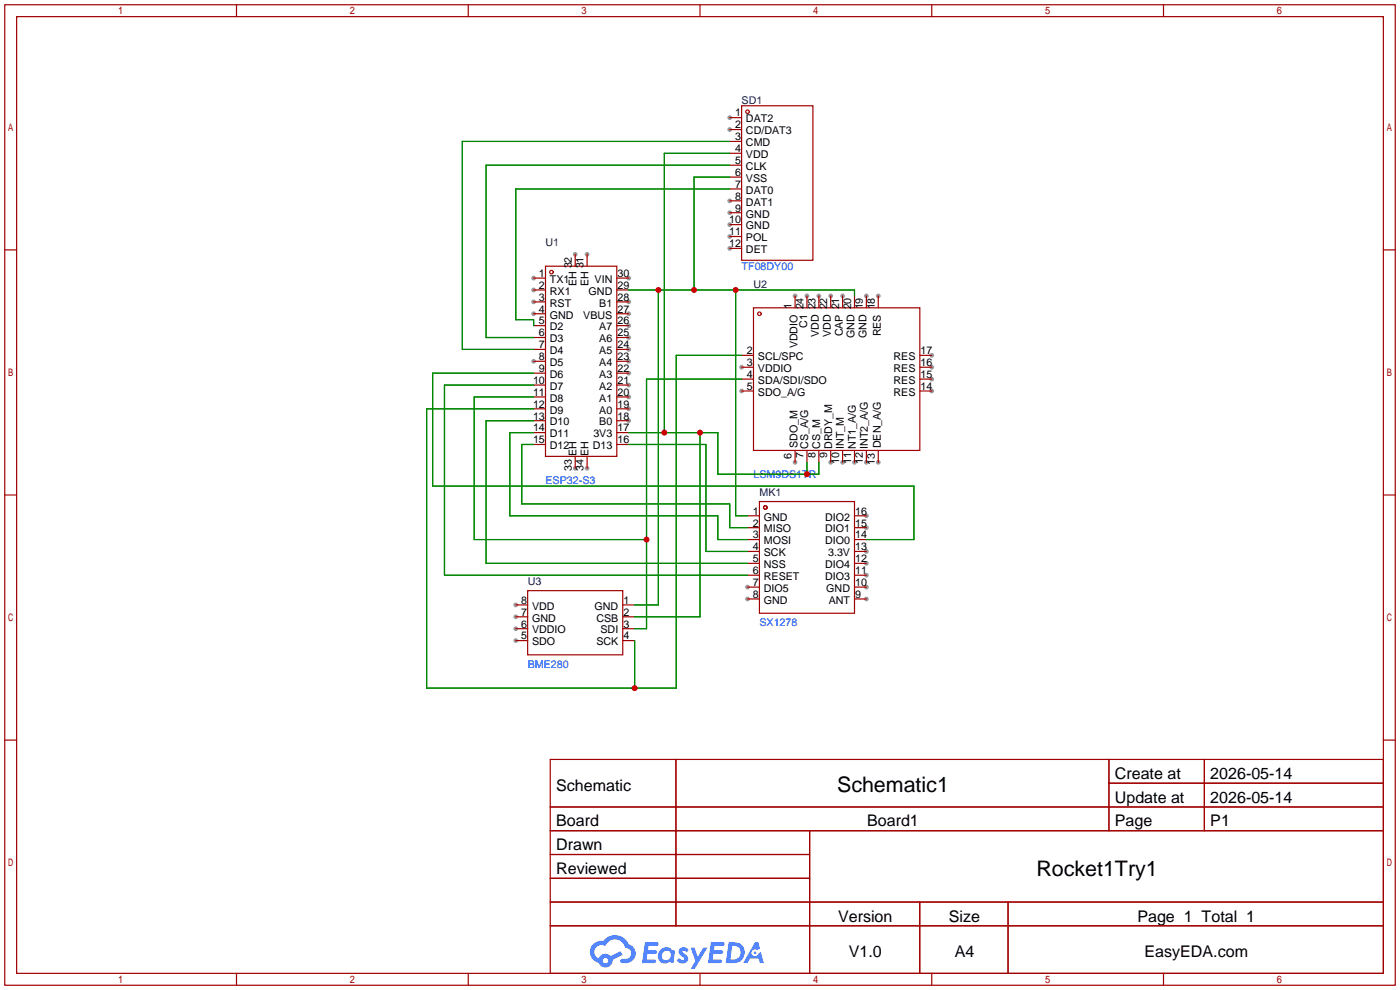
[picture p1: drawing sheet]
<svg xmlns="http://www.w3.org/2000/svg" width="299mm" height="212mm" viewBox="0 0 299 212" stroke-linecap="round" stroke-linejoin="round" font-family="sans-serif">
<g fill="#999">
<circle cx="114" cy="59.4" r=".51"/>
<circle cx="114" cy="62" r=".51"/>
<circle cx="114" cy="64.5" r=".51"/>
<circle cx="114" cy="67.1" r=".51"/>
<circle cx="114" cy="77.2" r=".51"/>
<circle cx="134.4" cy="89.9" r=".51"/>
<circle cx="134.4" cy="87.4" r=".51"/>
<circle cx="134.4" cy="84.8" r=".51"/>
<circle cx="134.4" cy="82.3" r=".51"/>
<circle cx="134.4" cy="79.8" r=".51"/>
<circle cx="134.4" cy="77.2" r=".51"/>
<circle cx="134.4" cy="74.7" r=".51"/>
<circle cx="134.4" cy="72.1" r=".51"/>
<circle cx="134.4" cy="69.6" r=".51"/>
<circle cx="134.4" cy="67.1" r=".51"/>
<circle cx="134.4" cy="64.5" r=".51"/>
<circle cx="134.4" cy="59.4" r=".51"/>
<circle cx="125.5" cy="54.4" r=".51"/>
<circle cx="122.9" cy="54.4" r=".51"/>
<circle cx="122.9" cy="100.1" r=".51"/>
<circle cx="125.5" cy="100.1" r=".51"/>
<circle cx="169.9" cy="63.2" r=".51"/>
<circle cx="158.5" cy="78.5" r=".51"/>
<circle cx="158.5" cy="83.6" r=".51"/>
<circle cx="169.9" cy="98.8" r=".51"/>
<circle cx="177.5" cy="98.8" r=".51"/>
<circle cx="180.1" cy="98.8" r=".51"/>
<circle cx="182.6" cy="98.8" r=".51"/>
<circle cx="185.2" cy="98.8" r=".51"/>
<circle cx="187.7" cy="98.8" r=".51"/>
<circle cx="199.1" cy="83.6" r=".51"/>
<circle cx="199.1" cy="81" r=".51"/>
<circle cx="199.1" cy="78.5" r=".51"/>
<circle cx="199.1" cy="75.9" r=".51"/>
<circle cx="187.7" cy="63.2" r=".51"/>
<circle cx="185.2" cy="63.2" r=".51"/>
<circle cx="180.1" cy="63.2" r=".51"/>
<circle cx="177.5" cy="63.2" r=".51"/>
<circle cx="175" cy="63.2" r=".51"/>
<circle cx="172.5" cy="63.2" r=".51"/>
<circle cx="110.2" cy="136.9" r=".51"/>
<circle cx="110.2" cy="134.4" r=".51"/>
<circle cx="110.2" cy="131.8" r=".51"/>
<circle cx="110.2" cy="129.3" r=".51"/>
<circle cx="156" cy="25.1" r=".51"/>
<circle cx="156" cy="27.7" r=".51"/>
<circle cx="156" cy="42.9" r=".51"/>
<circle cx="156" cy="45.5" r=".51"/>
<circle cx="156" cy="48" r=".51"/>
<circle cx="156" cy="50.5" r=".51"/>
<circle cx="156" cy="53.1" r=".51"/>
<circle cx="159.8" cy="125.5" r=".51"/>
<circle cx="159.8" cy="128" r=".51"/>
<circle cx="185.2" cy="128" r=".51"/>
<circle cx="185.2" cy="125.5" r=".51"/>
<circle cx="185.2" cy="122.9" r=".51"/>
<circle cx="185.2" cy="120.4" r=".51"/>
<circle cx="185.2" cy="117.9" r=".51"/>
<circle cx="185.2" cy="112.8" r=".51"/>
<circle cx="185.2" cy="110.2" r=".51"/>
</g>
<g fill="none" stroke="#a10000" stroke-width=".25">
<path d="M1 1h297.2v209.6h-297.2zM3.6 3.6h292.1v204.4h-292.1zM50.5 1v2.6M100.1 1v2.6M149.6 1v2.6M199.1 1v2.6M248.7 1v2.6M1 53.4h2.6M295.7 53.4h2.5M1 105.8h2.6M295.7 105.8h2.5M1 158.2h2.6"/>
<path d="M295.7 158.2h2.5M117.6 162.3h178.1v45.7h-178.1zM117.6 172.5h178.1M117.6 177.5h178.1M144.5 162.3v35.6M173 177.5v30.5M237 162.3v15.2M237 167.4h58.7M257.4 162.3v15.2M117.6 182.6h55.4M117.6 192.8h178.1M117.6 187.7h55.4"/>
<path d="M117.6 197.9h178.1M196.6 192.8v15.2M215.4 192.8v15.2M50.5 208v2.6M100.1 208v2.6M149.6 208v2.6M199.1 208v2.6M248.7 208v2.6"/>
</g>
<g fill="#5487ff">
<path d="M145.3 202.7a1.3 1.3 0 0 1 1.9 .3l-.4 .6a.54 .54 0 0 0-.9-.2l.1 .2a1.34 1.34 0 0 1 .9 1.8 1.47 1.47 0 0 1-2.3-.1l.5-.6 .8 .5a.31 .31 0 0 0 .4-.3 .31 .31 0 0 0-.3-.4 1.12 1.12 0 0 1-.7-1.8z"/>
<path d="M147.6 202.5h.9l.6 2 1.2-2h.9l-2.7 4.6h-.9l1-1.7z"/>
<path d="M137.8 201.4h1.7a1.31 1.31 0 0 1 1.2 .2 .4 .4 0 0 1-.3 .5l-1.8 .1-.1 .9h1.6a.4 .4 0 0 1 .4 .4 .4 .4 0 0 1-.5 .4h-1.6l-.2 1.2h1.4a.46 .46 0 0 1 .5 0 .46 .46 0 0 1 .1 .5l-.4 .2h-2.6z"/>
<path d="M151.9 201.4h1.7a1.32 1.32 0 0 1 1.2 .2 .39 .39 0 0 1-.3 .5l-1.8 .1-.1 .9h1.6a.4 .4 0 0 1 .4 .4 .4 .4 0 0 1-.4 .4h-1.7l-.2 1.2h1.4a.46 .46 0 0 1 .5 0 .46 .46 0 0 1 .1 .5l-.4 .2h-2.6z"/>
<path d="M161.3 201.4h.8l.3 1.3-.6 .4a.75 .75 0 0 0-1.1 .3 .75 .75 0 0 0 .5 1 .75 .75 0 0 0 .9-.7l.5-.2 .6 2.3h-.8l-.3-.9h-1.8l-.5 .9h-1z"/>
<path d="M155.7 201.4l-.6 4.4h1.5a2.27 2.27 0 0 0 2.6-2.2 2.27 2.27 0 0 0-2.7-2.2zM156.5 202.1a1.5 1.5 0 0 1 1.8 1.6 1.5 1.5 0 0 1-1.9 1.4h-.3z"/>
<path d="M141.2 203a1.6 1.6 0 0 0-.3 2.3 1.6 1.6 0 0 0 2.3 .2l.7 .3 .3-2.4-.1-.3-.5-.1a1.58 1.58 0 0 0-2.4 0zM141.8 203.5a.98 .98 0 0 1 1.6 .4 .98 .98 0 0 1-1.1 1.3 .94 .94 0 0 1-.9-.7 .94 .94 0 0 1 .4-1z"/>
<path d="M126.8 201.8a2.37 2.37 0 0 0 1.1 4 1.54 1.54 0 0 0 1.8 1 1.54 1.54 0 0 0 1.2-1.6l2.2-1.1-.5-.8-2 1a1.57 1.57 0 0 0-2.7 .5 1.5 1.5 0 0 1-.7-2.1 1.5 1.5 0 0 1 2.2-.5 2.23 2.23 0 0 1 2.3-1.4 2.23 2.23 0 0 1 2 1.8 1.16 1.16 0 0 1 1.2 1.1 1.16 1.16 0 0 1-1.1 1.2h-.7a.47 .47 0 0 0-.5 .4 .47 .47 0 0 0 .4 .5 2.17 2.17 0 0 0 2.5-.9 2.17 2.17 0 0 0-.3-2.7l-.8-.4a3.2 3.2 0 0 0-5.5-.7l-1.1 .1zM128.8 205.3a.6 .6 0 0 1 1.2 0 .6 .6 0 0 1-1.2 0z"/>
<circle cx="161.4" cy="203.6" r=".28"/>
</g>
<g fill="none" stroke="#a10000" stroke-width=".25">
<path d="M156 25.1h2.5M156 27.7h2.5M156 30.2h2.5M156 32.8h2.5M156 35.3h2.5M156 37.8h2.5M158.5 22.6h15.2v33h-15.2zM114 59.4h2.6M116.6 56.9h15.2v40.6h-15.2zM122.9 54.4v2.5M125.5 54.4v2.5M131.8 59.4h2.6"/>
<path d="M156 40.4h2.5M156 42.9h2.5M156 45.5h2.5M156 48h2.5M156 50.5h2.5M156 53.1h2.5M114 62h2.6M114 64.5h2.6M114 67.1h2.6M114 69.6h2.6M114 72.1h2.6M114 74.7h2.6"/>
<path d="M114 77.2h2.6M114 79.8h2.6M131.8 62h2.6M131.8 64.5h2.6M131.8 67.1h2.6M131.8 69.6h2.6M131.8 72.1h2.6M131.8 74.7h2.6M131.8 77.2h2.6M131.8 79.8h2.6M158.5 75.9h2.5M158.5 78.5h2.5"/>
<path d="M161 65.8h35.6v30.5h-35.6zM169.9 63.2v2.6M172.5 63.2v2.6M175 63.2v2.6M177.5 63.2v2.6M180.1 63.2v2.6M182.6 63.2v2.6M185.2 63.2v2.6M187.7 63.2v2.6M196.6 75.9h2.5M196.6 78.5h2.5M114 82.3h2.6"/>
<path d="M114 84.8h2.6M114 87.4h2.6M114 89.9h2.6M114 92.5h2.6M114 95h2.6M122.9 97.5v2.6M125.5 97.5v2.6M131.8 82.3h2.6M131.8 84.8h2.6M131.8 87.4h2.6M131.8 89.9h2.6M131.8 92.5h2.6"/>
<path d="M131.8 95h2.6M158.5 81h2.5M158.5 83.6h2.5M169.9 96.3v2.5M172.5 96.3v2.5M175 96.3v2.5M177.5 96.3v2.5M180.1 96.3v2.5M182.6 96.3v2.5M185.2 96.3v2.5M187.7 96.3v2.5M196.6 81h2.5"/>
<path d="M196.6 83.6h2.5M159.8 110.2h2.5M159.8 112.8h2.5M159.8 115.3h2.5M159.8 117.9h2.5M162.3 107.2h20.3v23.9h-20.3zM182.6 110.2h2.6M182.6 112.8h2.6M182.6 115.3h2.6M182.6 117.9h2.6M110.2 129.3h2.6M110.2 131.8h2.6"/>
<path d="M110.2 134.4h2.6M110.2 136.9h2.6M112.8 126.2h20.3v13.8h-20.3zM133.1 129.3h2.5M133.1 131.8h2.5M133.1 134.4h2.5M133.1 136.9h2.5M159.8 120.4h2.5M159.8 122.9h2.5M159.8 125.5h2.5M159.8 128h2.5M182.6 120.4h2.6"/>
<path d="M182.6 122.9h2.6M182.6 125.5h2.6M182.6 128h2.6"/>
<circle cx="159.8" cy="23.9" r=".38"/>
<circle cx="117.9" cy="58.2" r=".38"/>
<circle cx="162.3" cy="67.1" r=".38"/>
<circle cx="163.6" cy="108.5" r=".38"/>
</g>
<g fill="none" stroke="#008700" stroke-width=".25">
<path d="M156 32.8h-14v59.7M156 35.3h-52.1v36.8h10.1M156 37.8h-7.7v24.2M156 30.2h-57.2v44.5h15.2M156 40.4h-45.8v27.9h3.8v1.3M114 79.8h-21.5v24.1h102.8v11.4h-10.1M134.4 62h48.2v1.2M140.7 62v67.3h-5.1M157.2 62v48.2h2.6M158.5 75.9h-14v71.2h-53.3v-59.7h22.8M114 84.8h-12.7v30.5h36.9M114 92.5h-5v17.7h44.4v5.1h6.4"/>
<path d="M114 95h-2.5v12.7h44.5v5.1h3.8M114 89.9h-10.1v30.5h55.9M114 82.3h-19v40.6h64.8M134.4 92.5h19v8.8h21.6v-2.5M134.4 95h16.5v22.9h8.9M149.6 92.5v39.3h-14M158.5 81h-20.3v53.4h-2.6M172.5 98.8v2.5M135.6 136.9v10.2"/>
</g>
<g fill="#c00">
<circle cx="138.2" cy="115.3" r=".63"/>
<circle cx="135.6" cy="147.1" r=".63"/>
<circle cx="172.5" cy="101.3" r=".63"/>
<circle cx="149.6" cy="92.5" r=".63"/>
<circle cx="142" cy="92.5" r=".63"/>
<circle cx="148.3" cy="62" r=".63"/>
<circle cx="157.2" cy="62" r=".63"/>
<circle cx="140.7" cy="62" r=".63"/>
</g>
<g font-size="4.6">
<text x="178.9" y="169.3">Schematic1</text>
<text x="221.5" y="187.1">Rocket1Try1</text>
</g>
<g font-size="3.4">
<text x="238.3" y="166.5">Create at</text>
<text x="258.7" y="166.5">2026-05-14</text>
<text x="118.9" y="169">Schematic</text>
<text x="238.3" y="171.6">Update at</text>
<text x="258.7" y="171.6">2026-05-14</text>
<text x="118.9" y="176.6">Board</text>
<text x="185.3" y="176.6">Board1</text>
<text x="238.3" y="176.6">Page</text>
<text x="258.7" y="176.6">P1</text>
<text x="118.9" y="181.7">Drawn</text>
<text x="118.9" y="186.8">Reviewed</text>
<text x="179.1" y="197">Version</text>
<text x="202.8" y="197">Size</text>
<text x="243.1" y="197">Page 1 Total 1</text>
<text x="181.4" y="204.6">V1.0</text>
<text x="204" y="204.6">A4</text>
<text x="244.6" y="204.6">EasyEDA.com</text>
</g>
<g font-size="2.3" fill="#000080">
<text x="158.5" y="22.1">SD1</text>
<text x="116.6" y="52.6">U1</text>
<text x="161" y="61.5">U2</text>
<text x="162.3" y="105.9">MK1</text>
<text x="112.8" y="125">U3</text>
</g>
<g font-size="2.3">
<text x="157.1" y="24.9">1</text>
<text x="157.1" y="27.4">2</text>
<text x="157.1" y="30">3</text>
<text x="159.4" y="26.2">DAT2</text>
<text x="159.4" y="28.7">CD/DAT3</text>
<text x="157.1" y="32.5">4</text>
<text x="157.1" y="35.1">5</text>
<text x="159.4" y="31.2">CMD</text>
<text x="159.4" y="33.8">VDD</text>
<text x="157.1" y="37.6">6</text>
<text x="157.1" y="40.1">7</text>
<text x="159.4" y="36.3">CLK</text>
<text x="159.4" y="38.9">VSS</text>
<text x="159.4" y="41.4">DAT0</text>
<text x="155.8" y="47.8">10</text>
<text x="157.1" y="42.7">8</text>
<text x="157.1" y="45.2">9</text>
<text x="159.4" y="43.9">DAT1</text>
<text x="159.4" y="46.5">GND</text>
<text x="155.8" y="50.3">11</text>
<text x="155.8" y="52.8">12</text>
<text x="159.4" y="49">GND</text>
<text x="159.4" y="51.6">POL</text>
<text x="115.2" y="59.2">1</text>
<text x="122.2" y="57.4" transform="rotate(-90 122.2 57.4)">32</text>
<text x="124.7" y="57.4" transform="rotate(-90 124.7 57.4)">31</text>
<text x="132" y="59.2">30</text>
<text x="159.4" y="54.1">DET</text>
<text x="115.2" y="61.7">2</text>
<text x="115.2" y="64.3">3</text>
<text x="117.5" y="60.5">TX1</text>
<text x="117.5" y="63">RX1</text>
<text x="117.5" y="65.5">RST</text>
<text x="123.2" y="61.1" transform="rotate(-90 123.2 61.1)">EH</text>
<text x="125.8" y="61.1" transform="rotate(-90 125.8 61.1)">EH</text>
<text x="125.8" y="63">GND</text>
<text x="127.1" y="60.5">VIN</text>
<text x="128.1" y="65.5">B1</text>
<text x="132" y="64.3">28</text>
<text x="132" y="61.7">29</text>
<text x="115.2" y="66.8">4</text>
<text x="115.2" y="69.3">5</text>
<text x="115.2" y="71.9">6</text>
<text x="117.5" y="68.1">GND</text>
<text x="117.5" y="70.6">D2</text>
<text x="124.7" y="68.1">VBUS</text>
<text x="128.1" y="70.6">A7</text>
<text x="132" y="71.9">25</text>
<text x="132" y="69.3">26</text>
<text x="132" y="66.8">27</text>
<text x="169.2" y="66.1" transform="rotate(-90 169.2 66.1)">1</text>
<text x="171.7" y="66.1" transform="rotate(-90 171.7 66.1)">24</text>
<text x="172.5" y="70.1" transform="rotate(-90 172.5 70.1)">C1</text>
<text x="174.3" y="66.1" transform="rotate(-90 174.3 66.1)">23</text>
<text x="176.8" y="66.1" transform="rotate(-90 176.8 66.1)">22</text>
<text x="179.4" y="66.1" transform="rotate(-90 179.4 66.1)">21</text>
<text x="180.1" y="71.9" transform="rotate(-90 180.1 71.9)">CAP</text>
<text x="181.9" y="66.1" transform="rotate(-90 181.9 66.1)">20</text>
<text x="184.4" y="66.1" transform="rotate(-90 184.4 66.1)">19</text>
<text x="187" y="66.1" transform="rotate(-90 187 66.1)">18</text>
<text x="188.2" y="71.9" transform="rotate(-90 188.2 71.9)">RES</text>
<text x="115.2" y="74.4">7</text>
<text x="115.2" y="77">8</text>
<text x="117.5" y="73.2">D3</text>
<text x="117.5" y="75.7">D4</text>
<text x="128.1" y="75.7">A5</text>
<text x="128.1" y="73.2">A6</text>
<text x="132" y="77">23</text>
<text x="132" y="74.4">24</text>
<text x="159.6" y="75.7">2</text>
<text x="162" y="77">SCL/SPC</text>
<text x="170.5" y="74.5" transform="rotate(-90 170.5 74.5)">VDDIO</text>
<text x="175" y="72" transform="rotate(-90 175 72)">VDD</text>
<text x="177.6" y="72" transform="rotate(-90 177.6 72)">VDD</text>
<text x="182.7" y="72.3" transform="rotate(-90 182.7 72.3)">GND</text>
<text x="185.2" y="72.3" transform="rotate(-90 185.2 72.3)">GND</text>
<text x="191" y="77">RES</text>
<text x="196.7" y="75.7">17</text>
<text x="113.9" y="82">10</text>
<text x="115.2" y="79.5">9</text>
<text x="117.5" y="78.2">D5</text>
<text x="117.5" y="80.8">D6</text>
<text x="117.5" y="83.3">D7</text>
<text x="128.1" y="83.3">A2</text>
<text x="128.1" y="80.8">A3</text>
<text x="128.1" y="78.2">A4</text>
<text x="132" y="82">21</text>
<text x="132" y="79.5">22</text>
<text x="159.6" y="78.2">3</text>
<text x="159.6" y="80.8">4</text>
<text x="159.6" y="83.3">5</text>
<text x="162" y="79.5">VDDIO</text>
<text x="162" y="82">SDA/SDI/SDO</text>
<text x="191" y="82">RES</text>
<text x="191" y="79.5">RES</text>
<text x="196.7" y="83.3">14</text>
<text x="196.7" y="80.8">15</text>
<text x="196.7" y="78.2">16</text>
<text x="113.9" y="84.6">11</text>
<text x="113.9" y="87.1">12</text>
<text x="113.9" y="89.7">13</text>
<text x="117.5" y="85.9">D8</text>
<text x="117.5" y="88.4">D9</text>
<text x="128.1" y="88.4">A0</text>
<text x="128.1" y="85.9">A1</text>
<text x="132" y="89.7">18</text>
<text x="132" y="87.1">19</text>
<text x="132" y="84.6">20</text>
<text x="162" y="84.6">SDO_A/G</text>
<text x="191" y="84.6">RES</text>
<text x="113.9" y="92.2">14</text>
<text x="113.9" y="94.7">15</text>
<text x="117.5" y="90.9">D10</text>
<text x="117.5" y="93.5">D11</text>
<text x="126.8" y="93.5">3V3</text>
<text x="128.1" y="90.9">B0</text>
<text x="132" y="94.7">16</text>
<text x="132" y="92.2">17</text>
<text x="170.5" y="95.8" transform="rotate(-90 170.5 95.8)">SDO_M</text>
<text x="172.7" y="96" transform="rotate(-90 172.7 96)">CS_A/G</text>
<text x="175.3" y="96" transform="rotate(-90 175.3 96)">CS_M</text>
<text x="177.8" y="96" transform="rotate(-90 177.8 96)">DRDY_M</text>
<text x="180.4" y="96" transform="rotate(-90 180.4 96)">INT_M</text>
<text x="182.9" y="96" transform="rotate(-90 182.9 96)">NT1_A/G</text>
<text x="185.4" y="96" transform="rotate(-90 185.4 96)">INT2_A/G</text>
<text x="188.2" y="95.8" transform="rotate(-90 188.2 95.8)">DEN_A/G</text>
<text x="117.5" y="96">D12</text>
<text x="122.2" y="100.6" transform="rotate(-90 122.2 100.6)">33</text>
<text x="123.2" y="97.5" transform="rotate(-90 123.2 97.5)">EH</text>
<text x="124.7" y="100.6" transform="rotate(-90 124.7 100.6)">34</text>
<text x="125.8" y="97.5" transform="rotate(-90 125.8 97.5)">EH</text>
<text x="126.7" y="96">D13</text>
<text x="169.2" y="98.1" transform="rotate(-90 169.2 98.1)">6</text>
<text x="171.7" y="97.9" transform="rotate(-90 171.7 97.9)">7</text>
<text x="174.3" y="97.9" transform="rotate(-90 174.3 97.9)">8</text>
<text x="176.8" y="97.9" transform="rotate(-90 176.8 97.9)">9</text>
<text x="179.4" y="99.2" transform="rotate(-90 179.4 99.2)">10</text>
<text x="181.9" y="99.2" transform="rotate(-90 181.9 99.2)">11</text>
<text x="184.4" y="99.2" transform="rotate(-90 184.4 99.2)">12</text>
<text x="187" y="99.4" transform="rotate(-90 187 99.4)">13</text>
<text x="160.9" y="110">1</text>
<text x="160.9" y="112.5">2</text>
<text x="163.2" y="111.3">GND</text>
<text x="163.2" y="113.8">MISO</text>
<text x="176.3" y="113.8">DIO1</text>
<text x="176.3" y="111.3">DIO2</text>
<text x="182.8" y="112.5">15</text>
<text x="182.8" y="110">16</text>
<text x="160.9" y="115.1">3</text>
<text x="160.9" y="117.6">4</text>
<text x="163.2" y="116.3">MOSI</text>
<text x="163.2" y="118.9">SCK</text>
<text x="176.3" y="116.3">DIO0</text>
<text x="177" y="118.9">3.3V</text>
<text x="182.8" y="117.6">13</text>
<text x="182.8" y="115.1">14</text>
<text x="160.9" y="120.1">5</text>
<text x="160.9" y="122.7">6</text>
<text x="160.9" y="125.2">7</text>
<text x="163.2" y="121.4">NSS</text>
<text x="163.2" y="124">RESET</text>
<text x="176.3" y="124">DIO3</text>
<text x="176.3" y="121.4">DIO4</text>
<text x="182.8" y="125.2">10</text>
<text x="182.8" y="122.7">11</text>
<text x="182.8" y="120.1">12</text>
<text x="111.4" y="131.6">7</text>
<text x="111.4" y="129">8</text>
<text x="113.7" y="130.3">VDD</text>
<text x="127.1" y="130.3">GND</text>
<text x="133.2" y="129">1</text>
<text x="133.2" y="131.6">2</text>
<text x="160.9" y="127.8">8</text>
<text x="163.2" y="126.5">DIO5</text>
<text x="163.2" y="129">GND</text>
<text x="176.6" y="126.5">GND</text>
<text x="177.1" y="129">ANT</text>
<text x="182.8" y="127.8">9</text>
<text x="111.4" y="136.7">5</text>
<text x="111.4" y="134.1">6</text>
<text x="113.7" y="137.9">SDO</text>
<text x="113.7" y="135.4">VDDIO</text>
<text x="113.7" y="132.8">GND</text>
<text x="127.5" y="132.8">CSB</text>
<text x="127.5" y="137.9">SCK</text>
<text x="128.3" y="135.4">SDI</text>
<text x="133.2" y="134.1">3</text>
<text x="133.2" y="136.7">4</text>
</g>
<g font-size="2.3" fill="#00f">
<text x="158.5" y="57.7">TF08DY00</text>
<text x="116.6" y="103.4">ESP32-S3</text>
<text x="161" y="102.1">LSM9DS1TR</text>
<text x="162.3" y="133.9">SX1278</text>
<text x="112.8" y="142.8">BME280</text>
</g>
</svg>
